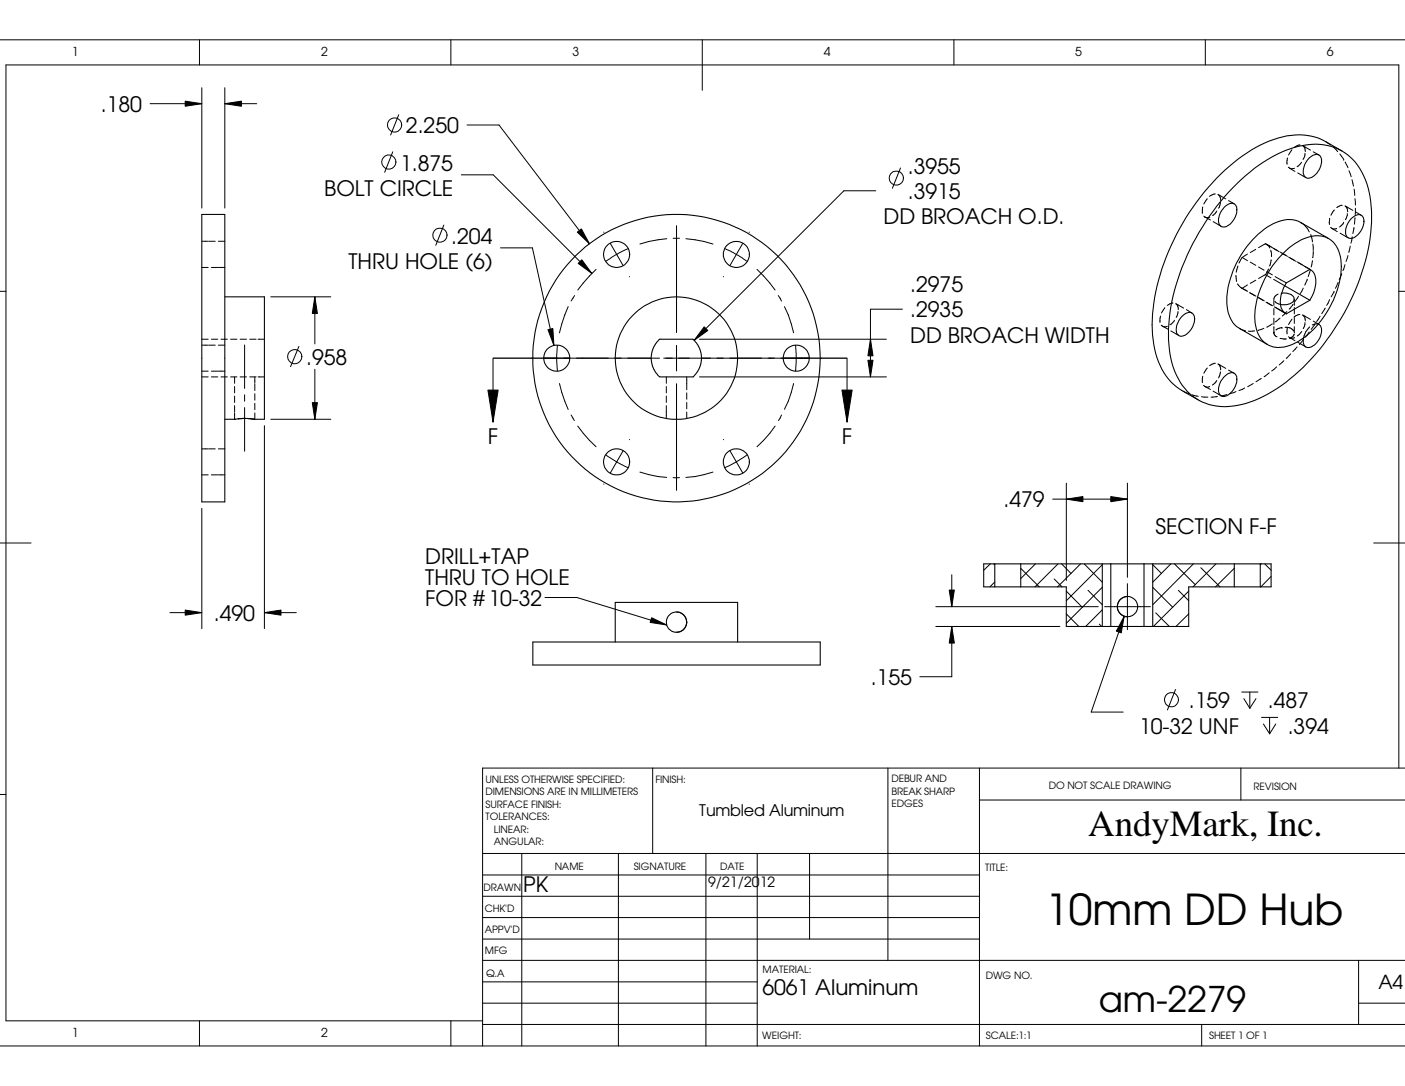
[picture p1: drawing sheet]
<svg xmlns="http://www.w3.org/2000/svg" width="279mm" height="216mm" viewBox="0 0 279 216" stroke-linecap="round" stroke-linejoin="round" font-family="sans-serif">
<g fill="none" stroke="#000" stroke-width=".2">
<path d="M-.1 7.9h279.5M39.7 7.9v5M40.1 17.4v24M44.7 17.4v24M89.7 7.9v5M139.7 7.9v10M189.7 7.9v5M239.7 7.9v5M29.8 20.6h10.3M36.8 20.1l3.3 .5-3.3 .5zM44.7 20.6l3.3-.5v1zM44.7 20.6h6.4"/>
<path d="M78.1 30.2l-1.6 4M79.3 22.8l-1.6 4M91.7 34.8h6.4l19.6 19.6M92.9 24.8h6.3l18 23.7M174.2 37.9h-6.4l-29.8 29.7M179.1 33.4l-1.6 4M240.1 39.5l-.7 1.1M241.6 38.6h.1M241.6 38.6l-1.1 .4M242.2 38.7l1.6 .8M242.3 38.7a1.26 1.26 0 0 1 .4 1.1M244.3 39.9l1.1 .6"/>
<path d="M256 31.4l-.1 1.2M256.2 33.2a1.02 1.02 0 0 0 1.2 .2M256.5 33.4l1 .7M256.9 29.8l-.7 1M258.1 34.4l1.6 .9M258.5 28.8l-.4 .1-.7 .4M258.8 32.3l-.9 .8M259 29l1.6 .8M259.1 29a1.26 1.26 0 0 1 .5 1.1M259.5 30.5l-.1 .7-.3 .5M261.2 30.2l1.1 .6M263.6 28.2l1 .6"/>
<path d="M265.1 29.3l.9 .8M266.4 30.6l.8 1.1M267.2 31.7h.1M267.5 32.2l.6 1.2M268.3 34l.4 1.1M268.9 35.7l.3 1.3M269.3 37.6l.1 1.3M269.5 39.5v1.3M-.1 57.9h1.3M40.1 48h1.3M40.1 53.2h1.3M41.5 48h1.3"/>
<path d="M42 53.2h1.3M43.4 48h1.3M43.4 53.2h1.3M53.8 59h12M62.6 59l.5 3.3h-1zM62.6 59v9.4M88.3 44.7l-1.6 4.1M99.5 49.3h6.4l4.3 19.4M114.3 58.8l-.7 1M114.8 46.1l.8-.6 1.6 3zM115 52.4l.7-.8 2 2.8zM118.5 53.6l-1.3 1.3-2.3 2.8"/>
<path d="M120.1 46.1v.1M121.4 48.4l2.5 4.4M124.9 49.4l-2.6 1.3-1.8 1.2M125.2 55h.1M132.6 47.5l-3.6 .5-1.7 .5M133.9 47.4h1.2M134.5 44.9v21.2M136.4 47.5l3.6 .5 1.8 .5M143.9 55h-.1M144.2 49.4l1.7 .8 2.6 1.7M147.7 48.4l-2.5 4.4M149 46.1v.1"/>
<path d="M150.5 53.6l2.6 2.7 1 1.4M154.8 58.8l.6 1.1M239.2 41.1l-.1 1.3M239.4 43l.6 .3 .6-.1M239.6 43.1l1.1 .6M241.3 44.1l1.5 .9M242 42l-.4 .5-.5 .3M242.7 40.2l-.4 1.2M245.8 54.7l.1 1.3M246.1 56.4l.9 .9M246.2 52.9l-.4 1.2M246.8 57.2l1.1 .6"/>
<path d="M247 51.2l1.1 .6M247 57.3l1.1 .6M247 51.2l-.6 1.1M248.1 50.5l-1.1 .7M248.1 56.6l-1.1 .7M248.5 58.2l1.3 .7M248.6 52.1l1.1 .6M249.7 49.6l-1.1 .6M249.7 55.7l-1.1 .6M250.1 59.1l1.1 .6M250.3 53.1l1.1 .6M250.3 59.2l1.1 .6"/>
<path d="M251.7 48.4l-1.4 .8M251.7 54.6l1 .6M251.7 54.6l-1.4 .8M251.8 48.6l1.1 .5M251.9 54l1.1 .7M252.3 53.5l-.6 1.1M252.7 49.7l.2 1.3M252.7 49.1l-1-.6a1.22 1.22 0 0 1 .8 .8M252.8 51.6l-.3 1.3M252.9 49.2l1.5 .8M253.3 55.5l2.2 1.3M253.3 59.4v1.3"/>
<path d="M253.5 59.9l.3 .3 .8 .3M253.6 55l2.2 1.2M254.2 58.5l-.6 .4-.3 .5M254.6 50.1l1.4 .9M254.8 58.3h.1M256.2 51.1l1.5 .8M257.4 59.4v1.3M257.9 52l1.4 .9M258.2 58.9l-.7 1M258.7 44.2l.9 .8M259.2 57.3l-.6 1.1M259.4 52.9l1 .6"/>
<path d="M259.5 53l1.1 .6M259.6 45l.7 1.1M260 55.5l-.5 1.2M260.1 54.9h.1M260.6 53.7l-.4 1.2M260.6 46.7l.4 1.2M261 47.9h.1M261 51.9l-.3 1.2M261.1 48.5l.1 1.3M261.2 50l-.2 1.2M264.4 59.6l-.6 1.1M264.4 43.4v1.2"/>
<path d="M264.6 45.2l.1 .1a1.01 1.01 0 0 0 1.1 .1M264.9 45.4l1 .7M265.3 57.9l-.6 1.1M265.3 41.7l-.6 1.1M266.1 56.1l-.5 1.2M266.5 46.4l1.6 .9M266.8 54.4l-.5 1.2M266.9 40.8l-1.1 .5M267.2 44.2l-.1 .3-.7 .6M267.5 52.6l-.5 1.2M267.5 40.9l1.5 .9M267.5 41l.4 .5 .1 .6"/>
<path d="M267.9 42.5v.3l-.4 .9M268.1 50.8l-.4 1.2M268.5 48.9l-.3 1.3M268.9 47.1l-.3 1.2M269.2 45.2l-.2 1.2M269.5 43.3l-.2 1.3M269.5 41.4v1.3M269.6 42.1l1.1 .7M278.2 57.9h1.2M40.1 67.4h1.3M40.1 74.9h1.3M40.1 68.6h1.3"/>
<path d="M40.1 73.8h1.3M41.5 68.6h1.3M42 67.4h1.3M42 74.9h1.3M42 73.8h1.3M43.4 68.6h1.3M43.4 73.8h1.3M43.9 67.4h1.3M43.9 74.9h1.3M45.8 67.4h1.3M45.8 74.9h1.3M46.7 74.9v1.3"/>
<path d="M46.7 76.8v1.3M46.7 78.7v1.3M47.8 67.4h1.2M47.8 74.9h1.2M48.6 68.6v8.6M48.6 78.5v1.3M49.7 67.4h1.2M49.7 74.9h1.2M50.7 74.9v1.3M50.7 76.4v1.2M50.7 78.3v1.2M51.3 67.4h1.3"/>
<path d="M51.3 74.9h1.3M59.4 68.9l-1.6 4M62.6 73.4v10M97 77.6h2.1l-1.1 6.3zM98 71.2v12.7M105.6 71.2h.1M108 71.2h23.1M109 65.5l.9-.2 .3 3.4zM110.8 68.7l-.1 1.9 .1 3.1M111.3 76.2l.4 1.8 1.3 3.4M113 61l-1.3 3.4-.4 1.8M132 71.2h28.9"/>
<path d="M132.5 74.9v1.3M132.5 76.8v1.3M132.5 78.7v1.3M134.5 68.7v5M134.5 76.3v21.2M136.6 74.9v2.6M136.6 78.1v1.3M139.1 67.4h37.2M139.1 74.9h37.2M140 65l.8 .7-2.8 1.9zM156 61l.8 1.6 1 3.6M157.8 76.2l-1 3.6-.8 1.6"/>
<path d="M158.2 68.7l.1 1.5-.1 3.5M163.4 71.2h.1M167.4 77.6h2.1l-1.1 6.3zM168.4 71.2v12.7M172.6 71.6h1l-.5 3.3zM173.1 67.4l.5 3.3h-1zM179.5 61.5h-6.4v13.4M230.8 62.8l-.1 1.3M230.9 64.6l.7 .4 .5-.1M231.2 64.9l1.1 .5M231.6 61.2l-.6 1M232.8 65.8l1.6 .9"/>
<path d="M233.3 60.2l-1.2 .5M233.6 63.7l-.9 .9M233.8 60.4l1.6 .9M233.8 60.4l.3 .3 .2 .9M234.3 61.9l-.4 1.2M235.3 77.8l1.2 .5M235.9 61.6l1.1 .6M237.1 78.5l1.2 .3M238.9 78.9l1.3 .1M239.2 74.8l-.1 1.3M239.4 76.6l.6 .4 .5-.2M239.6 76.8l1.1 .6"/>
<path d="M240.1 73.2l-.7 1M241.3 77.8l1.5 .9M241.7 72.2l-1.2 .5M242 75.6l-.9 .9M242.1 78.8l-1.3 .2M242.2 72.3l1.6 .9M242.3 72.4l.3 .3 .1 .8M242.7 73.9l-.4 1.2M244 78.4l-1.3 .3M244.3 73.6l1.1 .6M245.8 77.9l-1.2 .4M246.5 65.3l1.1 .4"/>
<path d="M247.5 77.1l-1.1 .5M247.6 65.7h.1M249.2 76.2l-1.1 .7M249.5 65.8h-1.3M250.8 75.2l-1 .7M251.3 65.3l-1.2 .4M251.8 60.1l1.3 .7M252.4 74.1l-1 .8M253 64.4l-1.1 .6M253.3 61.3v1.3M253.3 63.2v1.3M253.3 64.9v1.4l.2 .3 .5 .4"/>
<path d="M253.4 66h.1M253.4 66l-.1 .1M253.4 61l1.1 .6M253.6 61.1l1.9 1M253.9 72.9l-1 .8M254.6 67.3l1.2 .1M254.6 63.2l-1.1 .8M254.6 61.7l1 .6M254.9 65.1h.1M254.9 65.1l-1.2 .5M255.3 71.7l-.9 .9M255.6 65.1a1.66 1.66 0 0 1 1.7 .7"/>
<path d="M255.9 61.9l-.9 .9M256 65.1l-.1 1.3M256.2 66.9l.2 .2M256.4 67.1l.2 .1M256.5 67.1l1 .6M256.6 67.2l-.2 .1M256.7 70.4l-.9 .8M256.9 63.5l-.7 1M257.1 60.5l-.7 1M257.3 66.5l-.2 .4-.5 .3M257.4 61.1v1.3M257.4 63v1.3"/>
<path d="M257.4 64.9v1.3M257.4 67.1l-.8 .1M257.9 69l-.8 .9M258.1 68l1.6 1M258.5 62.5l-1.2 .5M258.9 65.9l-.9 .9M259 62.6l1.6 .9M259.1 62.7l.3 .3 .2 .8M259.2 67.5l-.8 1M259.5 64.1l-.1 .7-.2 .5M260.3 66l-.7 1M260.4 65a3.9 3.9 0 0 0-1.2 2.2"/>
<path d="M261.2 63.8l1.1 .7M261.5 64.5l-.8 1M262.1 64.4h.1M262.1 64.4h-.4l-.8 .2M262.5 62.9l-.7 1M263.5 61.3l-.7 1.1M40.1 89.2h1.3M40.1 94.4h1.3M41.5 89.2h1.3M42 94.4h1.3M43.4 89.2h1.3M43.4 94.4h1.3"/>
<path d="M46.7 82.1v1.2M46.7 80.6v1.3M48.6 81v8.7M48.7 83.2l-1.3 .1M49.4 83.2l1.2 .2M50.6 83.4h.1M50.7 80.2v1.2M50.7 82.1v1.3M52.6 84.6v40.4M53.8 83.4h12M62.1 80.1h1l-.5 3.3zM113.6 82.5l.6 1.1"/>
<path d="M114.9 84.7l2.3 2.8 1.3 1.3M120.1 96.2v.1M120.5 90.4l2.4 1.6 2 1M123.9 89.6l-2.5 4.4M125.2 87.4h.1M127.3 93.9l3.6 .8 1.7 .2M132.5 80.6v2.6M133.9 95h1.2M136.6 80v1.3M136.6 81.9v1.3M141.8 93.9l-3.6 .8-1.8 .2M143.8 87.4h.1"/>
<path d="M145.2 89.6l2.5 4.4M148.5 90.4l-2.1 1.4-2.2 1.2M149 96.2v.1M154.1 84.7l-1 1.4-2.6 2.7M155.4 82.5l-.6 1.1M209.3 99.2h14.9M212 99.2l3.3-.5v1zM212 96.1v19.3M220.9 98.7l3.3 .5-3.3 .5zM224.2 96.1v18.7M0 107.9h6.2M40.1 101v24"/>
<path d="M108.4 118.8h6.3l17.9 5.4M188.8 117.3h1l-.5 3.3zM189.3 114.3v6.3M196.9 112.1l-1.3 1.3M197.6 112.1l.2 .2M197.8 115.7l-1 1M203 113l3.7 3.7M205.9 112.1l-2.9 2.9M209.6 115.1l1.6 1.6M210.4 112.1l-4.6 4.6M211.1 112.1l1.9 1.9M212 117.5l3.2 3.2"/>
<path d="M214.9 112.1l-4.6 4.6M215.6 112.1l3.6 3.6M216.4 117.3l2.8 2.9M219.2 112.3l-7.2 7.1M219.2 116.8l-7.2 7.1M224.2 116v9.2M229.2 116.8l4 3.9M229.2 112.3l1.8 1.7M232.8 112.1l-3.6 3.6M233.6 112.1l4.1 4.1M234.3 117.3l2.1 2.1M236.4 117.5l-7 7"/>
<path d="M237.3 112.1l-8.1 8.1M238.8 112.9l3.8 3.8M241.8 112.1l-4.6 4.6M245.4 113l-3.7 3.7M250.8 112.1l-.2 .2M251.5 112.1l1.3 1.3M252.8 114.6l-2.1 2.1M273.2 107.9h6.2M33.8 121.8h6.3M36.8 121.3l3.3 .5-3.3 .5zM52.6 121.8l3.3-.5v1zM52.6 121.8h6.3"/>
<path d="M129.6 122.8l3 1.4-3.3-.5zM186.1 120.6h32.3M186.1 124.5h24.7M189.3 124.5l.5 3.3h-1zM189.3 124.5v10h-6.4M212 122l2.5 2.5M218.6 124.1l.5 .4M219.2 121.2l-3.3 3.3M219.7 120.6h9.1M223.6 122.5l-.6 3.3-1-.3zM223.6 122.5l-6.6 19.1h6.4M229.8 121.8l2.7 2.7"/>
<path d="M233.8 137.1l-1.6 4M236.4 122l-2.6 2.5M246.9 137.6h3.2M247.4 138.9l1.1 1.9M248.5 137.6v3.2M249.8 138.9l-1.3 1.9M-.1 157.9h1.3M129.8 152.7v17M176.6 152.7v38.2M194.8 159h84.6M194.8 152.7v55.2M246.8 152.7v6.3"/>
<path d="M250.9 142.6h3.2M251.2 143.9l1.3 2M252.5 142.6v3.3M253.7 143.9l-1.2 2M278.2 152.7v-139.8h-277v190h94.8M279.4 152.7h-183.4v55.2M96 169.7h183.4M96 173.9h98.8M96 178.2h98.8M103.8 169.7v38.2M123 169.7v38.2M140.4 169.7v38.2"/>
<path d="M150.6 169.7v38.2M161 169.7v17M96 190.9h183.4M96 199.4h54.6M96 195.2h54.6M96 182.4h98.8M96 186.7h98.8M270.2 190.9v12.8M270.2 199.4h9.2M0 207.9h279.4M39.7 202.9v5M89.7 202.9v5"/>
<path d="M96 203.7h183.4M239 203.7v4.2"/>
<circle cx="77.3" cy="32.2" r="1.41"/>
<circle cx="78.5" cy="24.8" r="1.41"/>
<circle cx="178.2" cy="35.4" r="1.41"/>
<circle cx="87.5" cy="46.7" r="1.41"/>
<circle cx="58.6" cy="70.9" r="1.41"/>
<circle cx="232.9" cy="139.1" r="1.41"/>
</g>
<g fill="none" stroke="#000" stroke-width=".21">
<path d="M246 36.5a26.7 26.7 0 0 1 13.2-7.6 10.5 10.5 0 0 1 12.6 7.6 28.3 28.3 0 0 1-.6 16.5 46.2 46.2 0 0 1-16.4 23.7 19.6 19.6 0 0 1-12.1 4.1 10.3 10.3 0 0 1-9.1-7 27 27 0 0 1 0-16.2 47.6 47.6 0 0 1 12.4-21.1zM260.3 31.5a1.67 1.67 0 0 1 2.2-.5 3.3 3.3 0 0 1-1.1 3.9 1.28 1.28 0 0 1-2.1 0 3.5 3.5 0 0 1 1-3.4zM266.9 30l-3.3-1.8a12.1 12.1 0 0 0-10.3-.5 32.3 32.3 0 0 0-13.8 10.5 45.1 45.1 0 0 0-10.3 25.3 17.3 17.3 0 0 0 3.2 11.9l1 1.1 1.2 .8 3.7 2.2M40.1 42.6h4.6v57.2h-4.6zM44.7 59h7.9v24.4h-2.1l-1.4-.2-4.4 .2M243.5 41.2a1.56 1.56 0 0 1 2.2-.5 3.2 3.2 0 0 1-1.1 3.9 1.35 1.35 0 0 1-2.1 .1 3.5 3.5 0 0 1 1-3.5zM254.7 50.8a11 11 0 0 1 7.4-3.9 4.6 4.6 0 0 1 4.5 4.2 17.5 17.5 0 0 1-4.5 13.4 13 13 0 0 1-6.8 4.5 4.6 4.6 0 0 1-5.6-4.1 15.8 15.8 0 0 1 2.6-10.8l.9-1.4zM254.8 58.3a2.32 2.32 0 0 1 2.5 1 1.29 1.29 0 0 1-1.3 1.2h-1.4M255.5 56.8l5 2.9M260.5 59.7a6.1 6.1 0 0 0 .9-5.3l-.4-.5-.5-.3-4.7 2.7a5.8 5.8 0 0 0-.9 5.2l.4 .5 .5 .4M260.5 59.7l-4.7 2.7M264.2 47.4l-5.5-3.2a5.8 5.8 0 0 0-6.1 .6 18.8 18.8 0 0 0-8.6 15.6 5.9 5.9 0 0 0 2.5 4.9l5.6 3.2"/>
<path d="M268.7 43.4a1.65 1.65 0 0 1 2.2-.4 3.2 3.2 0 0 1-1.1 3.9 1.24 1.24 0 0 1-1.6 .4 1.24 1.24 0 0 1-.6-1.5l.3-1.1zM137.8 67.4l1.1 1.3 .4 1 .2 1v1l-.3 1.1-.6 1.2-.5 .7-.3 .2h-6.6M137.8 67.4h-6.7l-.5 .6-.9 1.7-.2 1.8 .5 1.8 .5 .9 .7 .7M235 62.9a1.62 1.62 0 0 1 2.2-.5 3.1 3.1 0 0 1-1.1 3.9 1.19 1.19 0 0 1-1.2 .6 1.19 1.19 0 0 1-1-1.1 3.6 3.6 0 0 1 1.1-2.9zM243.5 74.9a1.62 1.62 0 0 1 2.2-.5 3.1 3.1 0 0 1-1.1 3.9 1.22 1.22 0 0 1-1.3 .5 1.22 1.22 0 0 1-1-1 3.9 3.9 0 0 1 1.2-2.9zM255.5 62.2l.3 .2M262.2 64.4a1.74 1.74 0 0 1 .4 2.3 2.83 2.83 0 0 1-2.8 2.3l-.5-.4-.1-.5v-.9M195.6 112.1h57.2v4.6h-16.4v7.8h-24.4v-7.8h-16.4zM197.8 112.1v4.6M203 112.1v4.6M219.2 112.1v12.4M220.9 112.1v12.4"/>
<path d="M224.2 118.6a2.03 2.03 0 0 0-2 2 2.03 2.03 0 0 0 2 2M227.5 112.1v12.4M229.2 112.1v12.4M245.4 112.1v4.6M250.6 112.1v4.6M106 127.6h57.1v4.6h-57.1zM122.3 127.6v-7.8h24.4v7.8M134.5 121.7a2.09 2.09 0 0 1 2.1 2M136.6 123.7a2 2 0 0 1-2.1 2"/>
<circle cx="122.6" cy="50.6" r="2.59"/>
<circle cx="146.4" cy="50.6" r="2.59"/>
<circle cx="110.7" cy="71.2" r="2.58"/>
<circle cx="134.5" cy="71.2" r="12.2"/>
<circle cx="134.5" cy="71.2" r="28.6"/>
<circle cx="158.3" cy="71.2" r="2.58"/>
<circle cx="122.6" cy="91.8" r="2.59"/>
<circle cx="146.4" cy="91.8" r="2.59"/>
<circle cx="134.5" cy="123.7" r="2.02"/>
<circle cx="224.2" cy="120.6" r="2.01"/>
</g>
<g fill="#000">
<path d="M36.8 20.1l3.3 .5-3.3 .5zM44.7 20.6l3.3-.5v1zM62.6 59l.5 3.3h-1zM114.8 46.1l.8-.6 1.6 3zM115 52.4l.7-.8 2 2.8zM109 65.5l.9-.2 .3 3.4zM140 65l.8 .7-2.8 1.9zM173.1 67.4l.5 3.3h-1zM172.6 71.6h1l-.5 3.3zM62.1 80.1h1l-.5 3.3zM97 77.6h2.1l-1.1 6.3zM167.4 77.6h2.1l-1.1 6.3z"/>
<path d="M212 99.2l3.3-.5v1zM220.9 98.7l3.3 .5-3.3 .5zM36.8 121.3l3.3 .5-3.3 .5zM52.6 121.8l3.3-.5v1zM129.6 122.8l3 1.4-3.3-.5zM188.8 117.3h1l-.5 3.3zM189.3 124.5l.5 3.3h-1zM223.6 122.5l-.6 3.3-1-.3z"/>
</g>
<path d="M98 71.2h10M158.4 71.2h10" fill="none" stroke="#000" stroke-width=".25"/>
<text font-size="8.5" x="207.9" y="183.9">10mm DD Hub</text>
<text font-size="7.3" x="216.4" y="166.2">AndyMark, Inc.</text>
<text font-size="7" x="218.5" y="201.3">am-2279</text>
<g font-size="4.2">
<text x="20" y="22.3">.180</text>
<text x="80.7" y="26.5">2.250</text>
<text x="79.6" y="33.9">1.875</text>
<text x="180.5" y="34.5">.3955</text>
<text x="64.5" y="38.9">BOLT CIRCLE</text>
<text x="180.5" y="39.6">.3915</text>
<text x="175.7" y="44.6">DD BROACH O.D.</text>
<text x="69.3" y="53.5">THRU HOLE (6)</text>
<text x="89.7" y="48.4">.204</text>
<text x="181" y="58.1">.2975</text>
<text x="181" y="63.1">.2935</text>
<text x="181" y="68.2">DD BROACH WIDTH</text>
<text x="60.9" y="72.6">.958</text>
<text x="97" y="88.2">F</text>
<text x="167.4" y="88.2">F</text>
<text x="199.6" y="100.9">.479</text>
<text x="229.8" y="106.2">SECTION F-F</text>
<text x="84.6" y="112.1">DRILL+TAP</text>
<text x="84.6" y="116.3">THRU TO HOLE</text>
<text x="42.5" y="123.4">.490</text>
<text x="84.6" y="120.5">FOR #10-32</text>
<text x="173.1" y="136.2">.155</text>
<text x="236.4" y="140.8">.159</text>
<text x="252.1" y="140.8">.487</text>
<text x="226.5" y="145.8">10-32 UNF</text>
<text x="256.1" y="145.8">.394</text>
<text x="104.1" y="177.4">PK</text>
<text x="151.6" y="197.9">6061 Aluminum</text>
</g>
<text font-size="3.9" x="274.1" y="196.6">A4</text>
<text font-size="3.2" x="139.1" y="162.2">Tumbled Aluminum</text>
<text font-size="2.8" x="140.8" y="176.3">9/21/2012</text>
<g font-size="2.5">
<text x="14.3" y="11.1">1</text>
<text x="63.8" y="11.1">2</text>
<text x="113.8" y="11.1">3</text>
<text x="163.8" y="11.1">4</text>
<text x="213.8" y="11.1">5</text>
<text x="263.9" y="11.1">6</text>
<text x="14.3" y="206.1">1</text>
<text x="63.8" y="206.1">2</text>
</g>
<g font-size="2">
<text x="96.6" y="155.6">UNLESS OTHERWISE SPECIFIED:</text>
<text x="130.3" y="155.6">FINISH:</text>
<text x="177.3" y="155.5">DEBUR AND</text>
<text x="96.6" y="158.1">DIMENSIONS ARE IN MILLIMETERS</text>
<text x="96.6" y="160.6">SURFACE FINISH:</text>
<text x="177.3" y="160.5">EDGES</text>
<text x="177.3" y="158">BREAK SHARP</text>
<text x="208.6" y="156.9">DO NOT SCALE DRAWING</text>
<text x="249.3" y="157.1">REVISION</text>
<text x="96.6" y="163.1">TOLERANCES:</text>
<text x="98.2" y="165.6">LINEAR:</text>
<text x="98.2" y="168.1">ANGULAR:</text>
<text x="110.3" y="173">NAME</text>
<text x="126" y="172.9">SIGNATURE</text>
<text x="143.2" y="172.9">DATE</text>
<text x="195.9" y="173.2">TITLE:</text>
<text x="96.2" y="177">DRAWN</text>
<text x="96.4" y="185.4">APPV'D</text>
<text x="96.4" y="181.3">CHK'D</text>
<text x="96.4" y="189.7">MFG</text>
<text x="96.6" y="194.1">Q.A</text>
<text x="151.6" y="193.5">MATERIAL:</text>
<text x="196" y="194.6">DWG NO.</text>
<text x="151.6" y="206.5">WEIGHT:</text>
<text x="196" y="206.6">SCALE:1:1</text>
<text x="240.5" y="206.6">SHEET 1 OF 1</text>
</g>
</svg>
